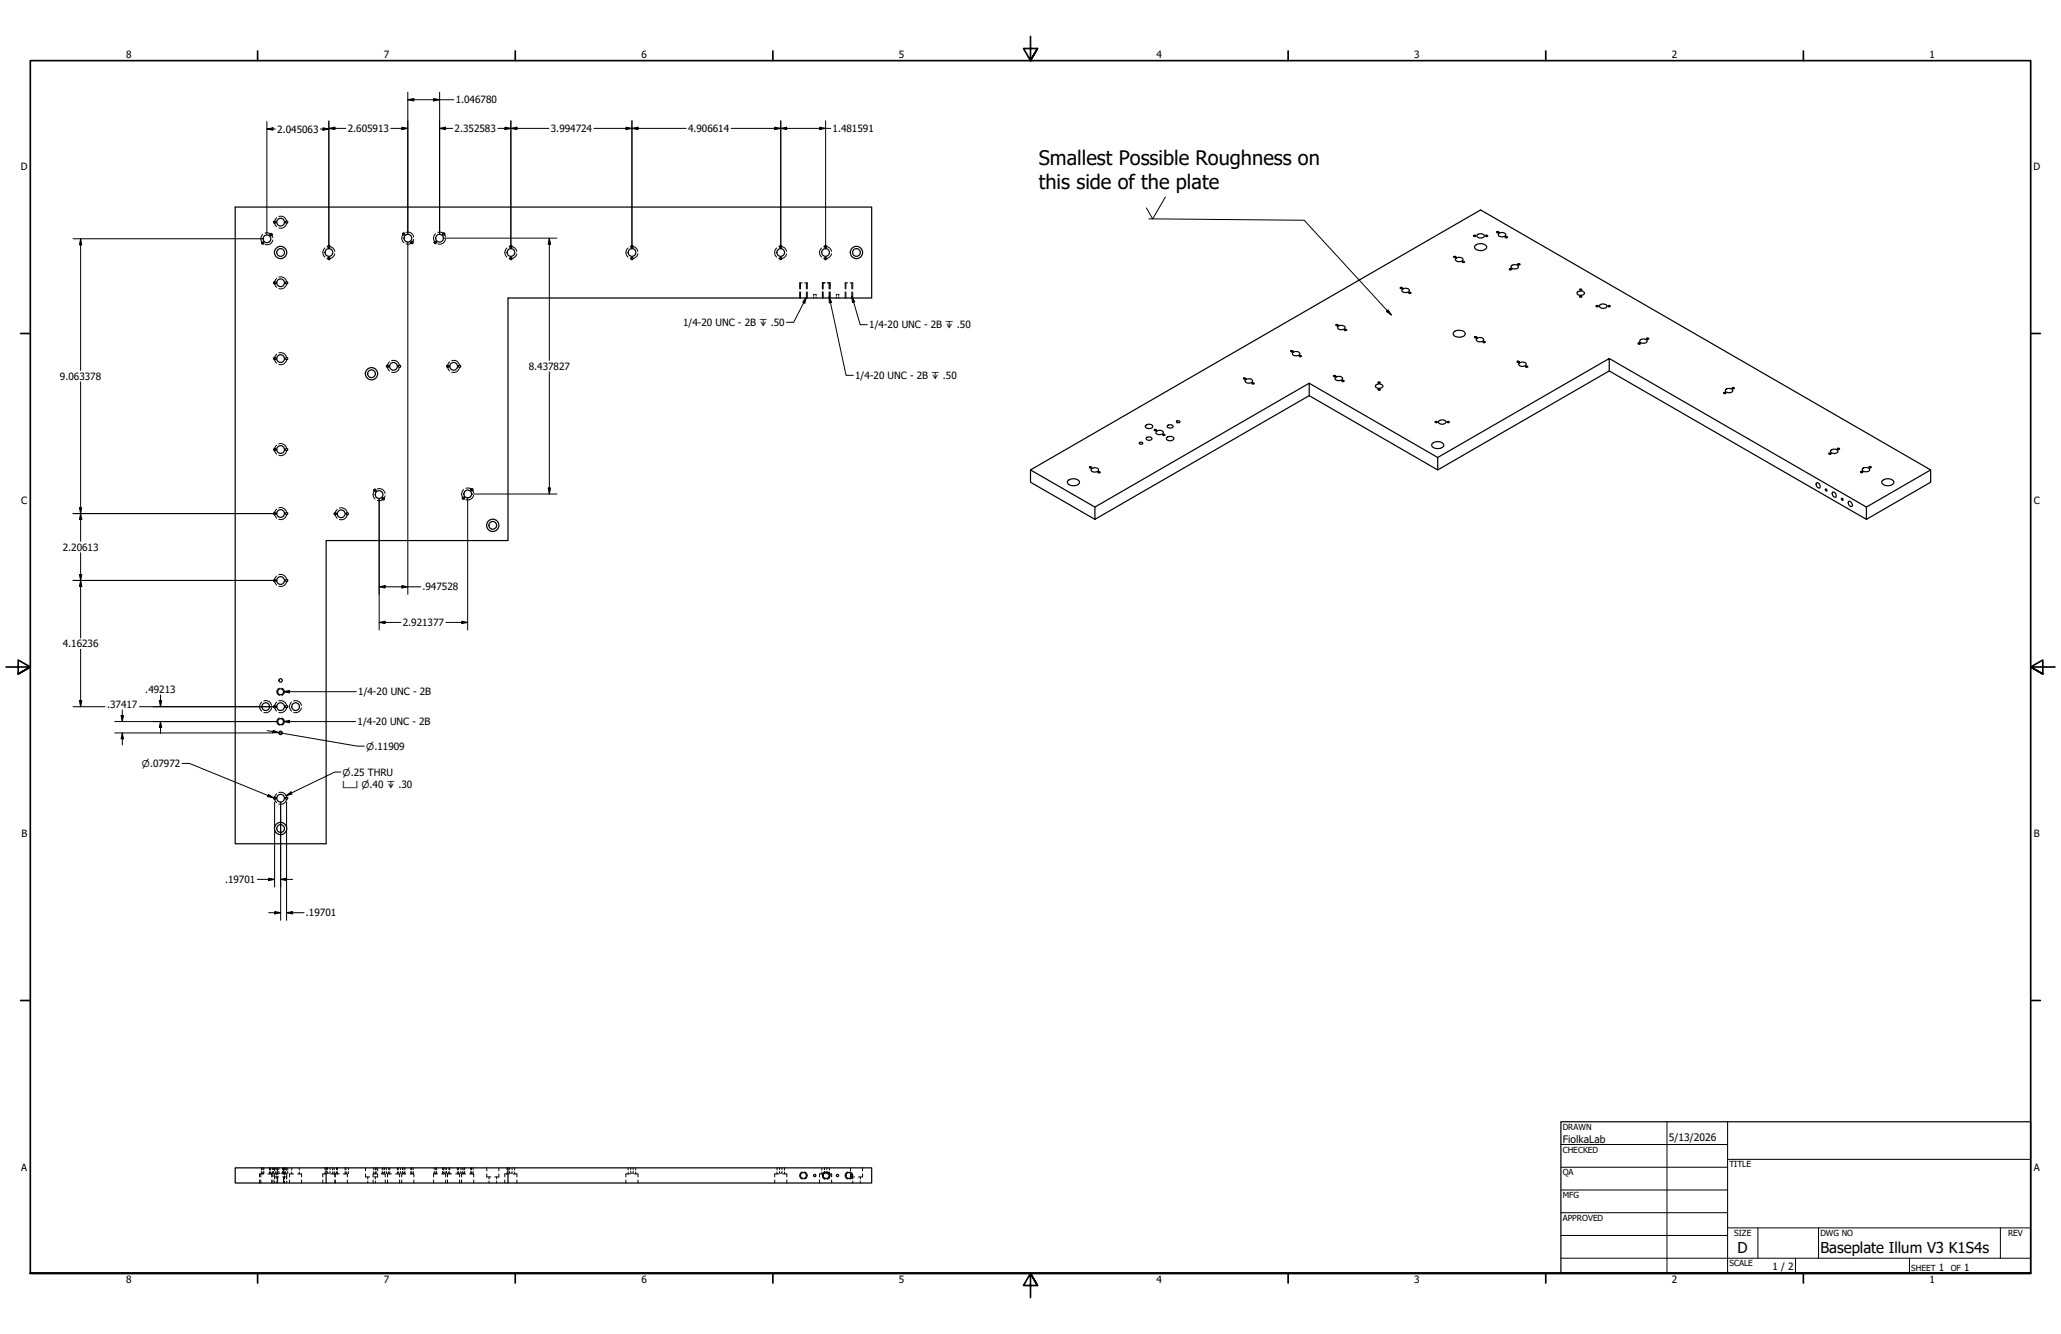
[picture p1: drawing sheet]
<svg xmlns="http://www.w3.org/2000/svg" width="864mm" height="559mm" viewBox="0 0 864 559" stroke-linecap="round" stroke-linejoin="round" font-family="sans-serif">
<!-- layer: Hidden (ANSI) -->
<g fill="none" stroke="#000" stroke-width=".42">
<path d="M110.1 98.2a2.54 2.54 0 0 0 0 3.7M111.1 97.7a2.46 2.46 0 0 1 3.2 1.8M115.9 91.2a2.61 2.61 0 0 0 0 3.8M116.8 90.7l.3-.1a2.47 2.47 0 0 1 3 2M120.1 93.6a2.48 2.48 0 0 1-3.3 1.9M169.2 97.9a2.42 2.42 0 0 0 0 3.8M170.1 97.3h.3a2.47 2.47 0 0 1 3 2M182.5 97.9a2.54 2.54 0 0 0 0 3.8M183.5 97.3h.2a2.47 2.47 0 0 1 3 2M114.3 100.6a2.5 2.5 0 0 1-3.2 1.8M115.9 116.6a2.61 2.61 0 0 0 0 3.8M116.8 116.1l.3-.1a2.47 2.47 0 0 1 3 2"/>
<path d="M120.1 119a2.48 2.48 0 0 1-3.3 1.9M136.1 103.9a2.49 2.49 0 0 0 0 3.8M137 103.4l.3-.1a2.47 2.47 0 0 1 3 2M140.3 106.3l-.2 .5a2.47 2.47 0 0 1-3.1 1.4M173.4 100.3l-.2 .5a2.47 2.47 0 0 1-3.1 1.4M186.7 100.3a2.48 2.48 0 0 1-3.2 1.9M212.4 103.9a2.49 2.49 0 0 0 0 3.8M213.3 103.4l.3-.1a2.47 2.47 0 0 1 2.9 2M216.5 106.3l-.1 .5a2.47 2.47 0 0 1-3.1 1.4M263.1 103.9a2.49 2.49 0 0 0 0 3.8M264 103.4l.3-.1a2.47 2.47 0 0 1 3 2M267.3 106.3l-.2 .5a2.47 2.47 0 0 1-3.1 1.4"/>
<path d="M325.4 103.9a2.61 2.61 0 0 0 0 3.8M326.3 103.4l.3-.1a2.39 2.39 0 0 1 3 2M329.6 106.3a2.41 2.41 0 0 1-3.3 1.9M335.1 118.5h1.1M335.4 118.5v2.5M337.2 118.5h1.1M337.9 118.5v2.5M344.2 103.9a2.61 2.61 0 0 0 0 3.8M344.6 118.5h1.1M344.9 118.5v2.5M345.2 103.4l.2-.1a2.47 2.47 0 0 1 3 2M346.7 118.5h1.1"/>
<path d="M347.4 118.5v2.5M348.4 106.3a2.48 2.48 0 0 1-3.2 1.9M354.1 118.5h1.1M354.5 118.5v2.5M356.2 118.5h1.1M356.9 118.5v2.5M335.4 122.3v2.5M337.9 122.3v2.5M340.9 124.3v.5M341.2 123.3h-.3v.5M341.6 123.3h.3v.5M341.9 124.3v.5"/>
<path d="M344.9 122.3v2.5M347.4 122.3v2.5M350.5 124.3v.5M350.8 123.3h-.3v.5M351.2 123.3h.3v.5M351.5 124.3v.5M354.5 122.3v2.5M356.9 122.3v2.5M115.9 148.3a2.61 2.61 0 0 0 0 3.8M116.8 147.8h.3a2.47 2.47 0 0 1 3 1.9M120.1 150.7a2.48 2.48 0 0 1-3.3 2M163.2 151.6a2.61 2.61 0 0 0 0 3.8"/>
<path d="M164.1 151.1l.3-.1a2.37 2.37 0 0 1 2.9 2M167.3 154a2.41 2.41 0 0 1-3.2 1.9M188.4 151.6a2.49 2.49 0 0 0 0 3.8M189.3 151.1l.2-.1a2.39 2.39 0 0 1 3 2M192.5 154l-.1 .5a2.47 2.47 0 0 1-3.1 1.4M115.9 186.4a2.61 2.61 0 0 0 0 3.8M116.8 185.9h.3a2.47 2.47 0 0 1 3 1.9M120.1 188.8a2.48 2.48 0 0 1-3.3 2M115.9 213.2a2.61 2.61 0 0 0 0 3.8M116.8 212.7h.3a2.47 2.47 0 0 1 3 1.9M120.1 215.6a2.48 2.48 0 0 1-3.3 2M141.3 213.4a2.54 2.54 0 0 0 0 3.7"/>
<path d="M142.2 212.9a2.5 2.5 0 0 1 3.3 1.8M145.5 215.8a2.5 2.5 0 0 1-3.3 1.8M157.2 205.3v.1a2.47 2.47 0 0 0 0 3.6M158.1 204.8l.3-.1a2.47 2.47 0 0 1 3 2M161.4 207.7a2.48 2.48 0 0 1-3.3 1.9M194.2 205a2.54 2.54 0 0 0 0 3.8M195.2 204.5h.3a2.49 2.49 0 0 1 2.9 1.9M198.4 207.5a2.5 2.5 0 0 1-3.2 1.8M115.9 241.3a2.54 2.54 0 0 0 0 3.7M116.8 240.7h.3a2.47 2.47 0 0 1 3 1.9M120.1 243.6a2.48 2.48 0 0 1-3.3 2M109.7 294.1a2.42 2.42 0 0 0 0 3.8"/>
<path d="M110.6 293.6l.2-.1a2.5 2.5 0 0 1 3 2M113.8 296.5a2.43 2.43 0 0 1-3.2 1.9M115.9 294.1a2.54 2.54 0 0 0 0 3.8M116.8 293.6l.3-.1a2.59 2.59 0 0 1 3 2M120.1 296.5a2.5 2.5 0 0 1-3.3 1.9M122.2 294.1a2.42 2.42 0 0 0 0 3.8M123.1 293.6l.2-.1a2.59 2.59 0 0 1 3 2M126.3 296.5a2.5 2.5 0 0 1-3.2 1.9M115.9 332.5a2.61 2.61 0 0 0 0 3.8M116.8 332l.3-.1a2.47 2.47 0 0 1 3 2M120.1 334.9a2.48 2.48 0 0 1-3.3 1.9M108.8 494.3v1.3"/>
<path d="M109.3 491.7v1.3M109.3 494.3v1.3M109.5 490.7v.7h.4M109.5 489.2v.8M109.7 489.2v.9M109.7 490.9v.8M110.2 489.2v.9M110.2 490.9v.8M110.5 491.7h-1.7v1.3M110.6 490.7v.7h-.4M110.6 489.2v.8M112.2 491.7h1.8"/>
<path d="M112.9 489.2v.9M112.9 490.9v.8M113.1 490.7v.7h.3M113.1 489.2v.8M113.4 489.2v.9M113.4 490.9v.8M113.9 491.7v1.3M113.9 494.3v1.3M114.1 490.7v.7h-.3M114.1 489.2v.8M114.2 491.7l.2 1.3M114.4 494.3v1.3"/>
<path d="M114.6 490.7v.7h.3M114.6 489.2v.8M115.1 493h1.7M115.1 489.2v1.3M115.1 494.7v.9M115.6 490.7v.7h-.3M115.6 489.2v.8M116 489.2v.9M116 490.9v.8M116 493v.9M116 494.7v.9M116.3 489.2v2.5"/>
<path d="M116.3 493v2.6M116.8 491.7h-1.7v2.2M116.8 490.7v.8h.5M116.8 489.2v.8M118.4 490.7v.8h-.5M118.4 489.2v.8M118.4 491.7h1.7v2.2M118.4 493h1.7M118.8 489.2v2.5M118.8 493v2.6M119.2 489.2v.9M119.2 490.9v.8"/>
<path d="M119.2 493v.9M119.2 494.7v.9M119.6 490.7v.7h.4M119.6 489.2v.8M120.1 489.2v1.3M120.1 494.7v.9M120.6 490.7v.7h-.3M120.6 489.2v.8M121.3 494.3v1.3M122.2 489.2v.9M122.2 490.9v.8M123 491.7h-1.7v1.3"/>
<path d="M124.7 491.7h1.7v1.3M125.4 489.2v.9M125.4 490.9v.8M126.4 494.3v1.3M135.3 494.3v1.3M136.2 489.2v.9M136.2 490.9v.8M137 491.7h-1.7v1.3M137.3 490.7v.7h.4M137.3 489.2v.8M138.3 490.7v.7h-.3M138.3 489.2v.8"/>
<path d="M138.7 491.7h1.6v1.3M139.4 489.2v.9M139.4 490.9v.8M140 490.7v.7h.3M140 489.2v.8M140.3 494.3v1.3M140.5 494.3v1.3M141 490.7v.7h-.3M141 489.2v.8M141.4 489.2v.9M141.4 490.9v.8M142.2 491.7h-1.7v1.3"/>
<path d="M143.8 491.7h1.7v1.3M144.6 489.2v.9M144.6 490.9v.8M145 490.7v.7h.4M145 489.2v.8M145.5 494.3v1.3M146 490.7v.7h-.3M146 489.2v.8M153.2 491.7v1.3h1.7M153.2 489.2v1.3M154.1 493v.9M154.1 494.7v.9"/>
<path d="M156.3 494.3v1.3M156.6 490.7v.7h.3M156.6 489.2v.8M157.3 489.2v.9M157.3 490.9v.8M157.3 493v.9M157.3 494.7v.9M157.6 490.7v.7h-.3M157.6 489.2v.8M158.1 491.7h-1.8v1.3M158.2 491.7v1.3h-1.7M158.2 489.2v1.3"/>
<path d="M159.7 491.7h1.7v1.3M160.1 490.7v.7h.4M160.1 489.2v.8M160.5 489.2v.9M160.5 490.9v.8M161.2 490.7v.7h-.4M161.2 489.2v.8M161.4 494.3v1.3M161.9 490.7v.7h.3M161.9 489.2v.8M162.4 494.3v1.3M162.9 490.7v.7h-.3"/>
<path d="M162.9 489.2v.8M163.3 489.2v.9M163.3 490.9v.8M164 491.7h-1.6v1.3M165.7 491.7h1.7v1.3M166.5 489.2v.9M166.5 490.9v.8M166.9 490.7v.7h.3M166.9 489.2v.8M167.4 494.3v1.3M167.9 490.7v.7h-.3M167.9 489.2v.8"/>
<path d="M168.3 494.3v1.3M168.7 490.7v.7h.3M168.7 489.2v.8M169.3 489.2v.9M169.3 490.9v.8M169.7 490.7v.7h-.4M169.7 489.2v.8M170.1 491.7h-1.8v1.3M171.8 491.7h1.6v1.3M172.1 490.7v.7h.4M172.1 489.2v.8M172.5 489.2v.9"/>
<path d="M172.5 490.9v.8M173.2 490.7v.7h-.4M173.2 489.2v.8M173.4 494.3v1.3M181.7 494.3v1.3M181.9 490.7v.7h.3M181.9 489.2v.8M182.6 489.2v.9M182.6 490.9v.8M182.9 490.7v.7h-.3M182.9 489.2v.8M183.3 491.7h-1.6v1.3"/>
<path d="M185 491.7h1.8v1.3M185.5 490.7v.7h.3M185.5 489.2v.8M185.8 489.2v.9M185.8 490.9v.8M186.5 490.7v.7h-.4M186.5 489.2v.8M186.8 494.3v1.3M187.1 490.7v.7h.3M187.1 489.2v.8M187.5 494.3v1.3M188.1 490.7v.7h-.3"/>
<path d="M188.1 489.2v.8M188.5 489.2v.9M188.5 490.9v.8M189.2 491.7h-1.7v1.3M190.9 491.7h1.7v1.3M191.6 489.2v.9M191.6 490.9v.8M192.1 490.7v.7h.3M192.1 489.2v.8M192.6 494.3v1.3M193.1 490.7v.7h-.3M193.1 489.2v.8"/>
<path d="M193.4 494.3v1.3M193.7 490.7v.7h.4M193.7 489.2v.8M194.4 489.2v.9M194.4 490.9v.8M194.7 490.7v.7h-.3M194.7 489.2v.8M195.1 491.7h-1.7v1.3M196.8 491.7h1.7v1.3M197.2 490.7v.7h.3M197.2 489.2v.8M197.5 489.2v.9"/>
<path d="M197.5 490.9v.8M198.2 490.7v.7h-.3M198.2 489.2v.8M198.5 494.3v1.3M204 491.7v1.3h1.7M204 489.2v1.3M204.9 493v.9M204.9 494.7v.9M208.1 493v.9M208.1 494.7v.9M209 491.7v1.3h-1.7M209 489.2v1.3"/>
<path d="M211.5 494.3v1.3M212.5 489.2v.9M212.5 490.9v.8M213.2 491.7h-1.7v1.3M213.6 490.7v.7h.3M213.6 489.2v.8M214.6 490.7v.7h-.4M214.6 489.2v.8M214.9 491.7h1.7v1.3M215.6 489.2v.9M215.6 490.9v.8M216.6 494.3v1.3"/>
<path d="M262.3 494.3v1.3M263.2 489.2v.9M263.2 490.9v.8M264 491.7h-1.7v1.3M264.3 490.7v.7h.4M264.3 489.2v.8M265.3 490.7v.7h-.3M265.3 489.2v.8M265.7 491.7h1.6v1.3M266.4 489.2v.9M266.4 490.9v.8M267.3 494.3v1.3"/>
<path d="M324.6 494.3v1.3M325.6 489.2v.9M325.6 490.9v.8M326.3 491.7h-1.7v1.3M326.6 490.7v.7h.4M326.6 489.2v.8M327.7 490.7v.7h-.4M327.7 489.2v.8M328 491.7h1.7v1.3M328.7 489.2v.9M328.7 490.9v.8M329.7 494.3v1.3"/>
<path d="M343.4 494.3v1.3M344.4 489.2v.9M344.4 490.9v.8M345.1 491.7h-1.7v1.3M345.4 490.7v.7h.4M345.4 489.2v.8M346.5 490.7v.7h-.4M346.5 489.2v.8M346.8 491.7h1.7v1.3M347.5 489.2v.9M347.5 490.9v.8M348.5 494.3v1.3"/>
<path d="M356.4 491.7v1.3h1.7M356.4 489.2v1.3M357.3 493v.9M357.3 494.7v.9M360.5 493v.9M360.5 494.7v.9M361.4 491.7v1.3h-1.7M361.4 489.2v1.3"/>
</g>
<!-- layer: Hidden Narrow (ANSI) -->
<g fill="none" stroke="#000" stroke-width=".42">
<path d="M335.1 118.5v2.5M338.3 118.5v2.5M344.6 118.5v2.5M347.8 118.5v2.5M354.1 118.5v2.5M357.3 118.5v2.5M335.1 122.3v2.5M338.3 122.3v2.5M344.6 122.3v2.5M347.8 122.3v2.5M354.1 122.3v2.5M357.3 122.3v2.5"/>
<path d="M117.1 288.3a1.57 1.57 0 0 0-1.1 1.5 1.57 1.57 0 0 0 1.1 1.5M118 288.3a1.55 1.55 0 0 1 1.2 1.5 1.55 1.55 0 0 1-1.2 1.5M117.1 300.8a1.53 1.53 0 0 0-1.1 1.5 1.53 1.53 0 0 0 1.1 1.4M118 300.8a1.5 1.5 0 0 1 1.2 1.5 1.5 1.5 0 0 1-1.2 1.4M116 491.7v.5M116 492.6v.4M119.2 491.7v.5M119.2 492.6v.4M336.2 490.9a1.57 1.57 0 0 0-1.1 1.5 1.57 1.57 0 0 0 1.1 1.5M337.1 490.9a1.55 1.55 0 0 1 1.2 1.5 1.55 1.55 0 0 1-1.2 1.5M345.7 490.9a1.57 1.57 0 0 0-1.1 1.5 1.57 1.57 0 0 0 1.1 1.5M346.6 490.9a1.55 1.55 0 0 1 1.2 1.5 1.55 1.55 0 0 1-1.2 1.5 1.55 1.55 0 0 0 1.2-1.5 1.55 1.55 0 0 0-1.2-1.5z"/>
<path d="M355.2 490.9a1.57 1.57 0 0 0-1.1 1.5 1.57 1.57 0 0 0 1.1 1.5M356.2 490.9a1.55 1.55 0 0 1 1.1 1.5 1.55 1.55 0 0 1-1.1 1.5"/>
</g>
<!-- layer: Visible (ANSI) -->
<g fill="none" stroke="#000" stroke-width=".51">
<path d="M98.6 86.7h266.7v38.1h-152.4v101.6h-76.2v127h-38.1zM618.9 98.4a1.89 1.89 0 0 1 3.1 .5 1.86 1.86 0 0 1-3.2-.2zM627.3 97.1l.5-.1 .3 .3-.7 .2zM628 97.9a1.8 1.8 0 0 1 2.9 .5 1.78 1.78 0 0 1-3.1-.2zM630.8 99.1h.6l.2 .3-.7 .2-.2-.1zM609.3 107.4l.9 .3-.8 .2zM610 108.3a1.91 1.91 0 0 1 3 .5 1.83 1.83 0 0 1-3.1-.2zM612.7 109.7l.4-.3 .6 .4-.7 .2zM618.2 102.8a3.4 3.4 0 0 1 4.7 .5 2.68 2.68 0 0 1-4.2 1.3 1.08 1.08 0 0 1-.5-1.8zM632.6 112.6l.6-.1 .2 .3-.7 .2zM633.3 111.4a1.84 1.84 0 0 1 3 .4 1.86 1.86 0 0 1-3.2-.1zM636 110.7l.4-.3 .6 .4-.8 .2z"/>
<path d="M559.9 136l.9 .2-.8 .3zM560.6 136.8a1.91 1.91 0 0 1 3 .5 1.86 1.86 0 0 1-3.1-.1zM563.4 138h.6l.3 .3-.7 .2zM586.7 120.6l.4-.3 .6 .3-.7 .3zM587.6 121.3a1.84 1.84 0 0 1 2.9 .4 1.86 1.86 0 0 1-3.1-.1zM590.4 122.5l.6-.1 .2 .3-.7 .2zM609.2 139.1a3.4 3.4 0 0 1 4.7 .5 2.42 2.42 0 0 1-3.5 1.5 1.26 1.26 0 0 1-1.3-.6 1.26 1.26 0 0 1 .1-1.4zM660.9 122.4a1.91 1.91 0 0 1 3.1 .5 1.86 1.86 0 0 1-3.2-.2zM661.9 124.2l.4-.2 .6 .3-.8 .2zM662 121.2l.6-.1 .3 .3-.8 .2zM668.9 128h.6l.2 .3-.7 .2-.2-.1zM670.3 127.8a1.96 1.96 0 0 1 3.1 .5 1.83 1.83 0 0 1-3.2-.2z"/>
<path d="M673.9 128h.6l.3 .3-.7 .2-.4-.3zM521.8 159.2a1.84 1.84 0 0 1 3 .4 1.75 1.75 0 0 1-1.6 .9 1.75 1.75 0 0 1-1.5-1zM541.7 147.8a1.84 1.84 0 0 1 2.9 .4 1.8 1.8 0 0 1-3.1-.1zM544.5 149l.6-.1 .2 .3-.7 .2zM558.7 157.5l.4-.3 .6 .4-.7 .2zM559.6 158.2a1.84 1.84 0 0 1 2.9 .4 1.86 1.86 0 0 1-3.1-.1zM562.2 159.5l.5-.2 .5 .3-.3 .3zM618 141l.9 .3-.8 .2zM618.7 141.9a1.91 1.91 0 0 1 3 .5 1.83 1.83 0 0 1-3.1-.2zM621.5 143.1h.6l.3 .3-.7 .2zM635.8 151.3l.9 .3-.7 .2-.3-.1zM636.5 152.2a1.84 1.84 0 0 1 3 .5 1.83 1.83 0 0 1-3.2-.2z"/>
<path d="M639.2 153.5l.4-.2 .6 .4-.7 .2zM674.3 150.2l107.8 62.2v5.2l-107.8-62.2M686.5 143.7l.6-.1 .3 .4-.8 .2zM687.2 142.5a1.8 1.8 0 0 1 3 .5 1.78 1.78 0 0 1-3.1-.2zM690.1 141.7l.5-.1 .3 .3-.7 .2zM480.1 178.2a1.84 1.84 0 0 1 2.9 .5 1.86 1.86 0 0 1-3.1-.1zM483.7 180l.7-.1 .2 .3-.7 .2zM489.1 178.4a1.29 1.29 0 0 1 1.4-.6 1.29 1.29 0 0 1 1 1.1 1.33 1.33 0 0 1-1.3 .5 1.33 1.33 0 0 1-1.1-1zM493.1 176.3l1.2 .2a.71 .71 0 0 1-.6 .6 .71 .71 0 0 1-.7-.6zM524.7 160.4l.6-.1 .2 .4-.7 .1zM548.6 160.5l53.8 31.1v5.2l-53.8-31.1zM548.6 160.5l-89.8 51.9v5.2l89.8-51.9"/>
<path d="M576.5 161.4a1.87 1.87 0 0 1 3 .5 1.83 1.83 0 0 1-3.2-.2zM577.5 160.1l.6-.1 .3 .3-.7 .3-.3-.1zM601.3 176.7l.7-.2 .3 .3-.4 .3zM602.9 176.4a1.91 1.91 0 0 1 3 .4 1.8 1.8 0 0 1-3.2-.1zM606.4 176.6l.7-.1 .2 .3-.7 .2zM722.4 164.4l.5-.1 .3 .4-.7 .2zM723.1 163.2a1.89 1.89 0 0 1 3 .5 1.78 1.78 0 0 1-3.2-.2zM725.9 162.4l.6-.1 .3 .3-.7 .3-.4-.3zM431.8 196.8l27 15.6M456.6 195.6l.9 .2-.7 .3zM457.3 196.5a1.84 1.84 0 0 1 3 .4 1.78 1.78 0 0 1-3.1-.2zM460.2 197.7l.6-.1 .2 .3-.7 .2z"/>
<path d="M477.4 185.5l.5-.3 .9 .3a.71 .71 0 0 1-.7 .6 .71 .71 0 0 1-.7-.6zM480.3 183.5a1.26 1.26 0 0 1 1.4-.6 1.26 1.26 0 0 1 .9 1.1 1.28 1.28 0 0 1-1.3 .5 1.28 1.28 0 0 1-1-1zM484.4 180.8a1.91 1.91 0 0 1 3.1 .4 1.86 1.86 0 0 1-3.2-.1zM488.9 183.3a1.84 1.84 0 0 1 3 .5 1.75 1.75 0 0 1-1.6 .9 1.75 1.75 0 0 1-1.5-1.1zM600.2 185.7a2.96 2.96 0 0 1 4.8 .9 3.1 3.1 0 0 1-5.1-.1zM602.4 191.6l71.9-41.4v5.2l-71.9 41.4M767.1 188.7a1.84 1.84 0 0 1 3 .4 1.8 1.8 0 0 1-3.1-.1zM769.8 188l.5-.3 .5 .4-.4 .2zM779.7 197.5h.7l.2 .3-.8 .2zM780.4 196.3a1.91 1.91 0 0 1 3.1 .5 1.86 1.86 0 0 1-3.2-.1zM783.1 195.6l.5-.2 .6 .4-.5 .2zM809 196.8l-26.9 15.6"/>
<path d="M447.5 201.3a3.4 3.4 0 0 1 4.8 .4 2.49 2.49 0 0 1-3.6 1.6l-.6-.2a1.15 1.15 0 0 1-.6-1.8zM458.8 217.6l-27-15.6v-5.2l188.6-108.9 188.6 108.9v5.2l-26.9 15.6M761 202.4a1.19 1.19 0 0 1 1.5 .6 1.19 1.19 0 0 1-.3 1.5l-1-.9zM768 206.1a1.29 1.29 0 0 1 1.2 .8 1.29 1.29 0 0 1-.3 1.4l-.9-.7-.3-.9zM774.7 210a1.46 1.46 0 0 1 1.2 2.2 1.43 1.43 0 0 1-1.2-2.2zM788.8 201.3a3.4 3.4 0 0 1 4.8 .4 2.49 2.49 0 0 1-3.7 1.6l-.5-.2a1.15 1.15 0 0 1-.6-1.8zM136.7 489.2h76.2v6.4h-76.2zM136.7 489.2h-38.1v6.4h38.1M212.9 489.2h152.4v6.4h-152.4"/>
<circle cx="113.6" cy="98.3" r=".48"/>
<circle cx="115.1" cy="93.1" r=".48"/>
<circle cx="117.6" cy="93.1" r="1.62"/>
<circle cx="120.1" cy="93.1" r=".48"/>
<circle cx="169.1" cy="98" r=".48"/>
<circle cx="170.9" cy="99.8" r="1.62"/>
<circle cx="184.2" cy="99.8" r="1.62"/>
<circle cx="186" cy="98" r=".48"/>
<circle cx="617.9" cy="98.7" r=".42"/>
<circle cx="623" cy="98.7" r=".42"/>
<circle cx="110.1" cy="101.8" r=".48"/>
<circle cx="111.9" cy="100" r="1.62"/>
<circle cx="115.1" cy="118.5" r=".48"/>
<circle cx="117.6" cy="118.5" r="1.62"/>
<circle cx="117.6" cy="105.8" r="1.62"/>
<circle cx="117.6" cy="105.8" r="2.57"/>
<circle cx="120.1" cy="118.5" r=".48"/>
<circle cx="137.8" cy="103.3" r=".48"/>
<circle cx="137.8" cy="108.3" r=".48"/>
<circle cx="137.8" cy="105.8" r="1.62"/>
<circle cx="172.7" cy="101.6" r=".48"/>
<circle cx="182.4" cy="101.6" r=".48"/>
<circle cx="214.1" cy="108.3" r=".48"/>
<circle cx="214.1" cy="103.3" r=".48"/>
<circle cx="214.1" cy="105.8" r="1.62"/>
<circle cx="264.8" cy="108.3" r=".48"/>
<circle cx="264.8" cy="103.3" r=".48"/>
<circle cx="264.8" cy="105.8" r="1.62"/>
<circle cx="327.1" cy="103.3" r=".48"/>
<circle cx="327.1" cy="108.3" r=".48"/>
<circle cx="327.1" cy="105.8" r="1.62"/>
<circle cx="345.9" cy="108.3" r=".48"/>
<circle cx="345.9" cy="103.3" r=".48"/>
<circle cx="345.9" cy="105.8" r="1.62"/>
<circle cx="358.9" cy="105.8" r="1.62"/>
<circle cx="358.9" cy="105.8" r="2.57"/>
<circle cx="115.1" cy="150.2" r=".48"/>
<circle cx="117.6" cy="150.2" r="1.62"/>
<circle cx="120.1" cy="150.2" r=".48"/>
<circle cx="155.7" cy="156.6" r="1.62"/>
<circle cx="155.7" cy="156.6" r="2.57"/>
<circle cx="162.4" cy="153.4" r=".48"/>
<circle cx="164.9" cy="153.4" r="1.62"/>
<circle cx="167.4" cy="153.4" r=".48"/>
<circle cx="187.6" cy="153.4" r=".48"/>
<circle cx="190.1" cy="153.4" r="1.62"/>
<circle cx="192.6" cy="153.4" r=".48"/>
<circle cx="521.6" cy="158.5" r=".42"/>
<circle cx="541.4" cy="147" r=".42"/>
<circle cx="577.9" cy="163.1" r=".42"/>
<circle cx="115.1" cy="188.3" r=".48"/>
<circle cx="117.6" cy="188.3" r="1.62"/>
<circle cx="120.1" cy="188.3" r=".48"/>
<circle cx="487.7" cy="182.1" r=".42"/>
<circle cx="766.9" cy="190" r=".42"/>
<circle cx="115.1" cy="215.1" r=".48"/>
<circle cx="117.6" cy="215.1" r="1.62"/>
<circle cx="120.1" cy="215.1" r=".48"/>
<circle cx="140.5" cy="215.2" r=".48"/>
<circle cx="143" cy="215.2" r="1.62"/>
<circle cx="145.5" cy="215.2" r=".48"/>
<circle cx="157.1" cy="205.4" r=".48"/>
<circle cx="158.8" cy="207.2" r="1.62"/>
<circle cx="160.6" cy="208.9" r=".48"/>
<circle cx="194.2" cy="208.7" r=".48"/>
<circle cx="196" cy="206.9" r="1.62"/>
<circle cx="197.8" cy="205.1" r=".48"/>
<circle cx="765.2" cy="205.3" r=".45"/>
<circle cx="771.9" cy="209.2" r=".45"/>
<circle cx="206.5" cy="220.1" r="1.62"/>
<circle cx="206.5" cy="220.1" r="2.57"/>
<circle cx="115.1" cy="243.2" r=".48"/>
<circle cx="117.6" cy="243.2" r="1.62"/>
<circle cx="120.1" cy="243.2" r=".48"/>
<circle cx="111.3" cy="296" r="1.62"/>
<circle cx="115.1" cy="296" r=".48"/>
<circle cx="117.6" cy="285" r=".73"/>
<circle cx="117.6" cy="289.8" r="1.24"/>
<circle cx="117.6" cy="296" r="1.62"/>
<circle cx="120.1" cy="296" r=".48"/>
<circle cx="123.9" cy="296" r="1.62"/>
<circle cx="117.6" cy="307" r=".73"/>
<circle cx="117.6" cy="302.3" r="1.24"/>
<circle cx="115.1" cy="334.4" r=".48"/>
<circle cx="117.6" cy="334.4" r="1.62"/>
<circle cx="120.1" cy="334.4" r=".48"/>
<circle cx="117.6" cy="347.1" r="1.62"/>
<circle cx="117.6" cy="347.1" r="2.57"/>
<circle cx="336.6" cy="492.4" r="1.24"/>
<circle cx="341.4" cy="492.4" r=".48"/>
<circle cx="346.2" cy="492.4" r="1.24"/>
<circle cx="350.9" cy="492.4" r=".48"/>
<circle cx="355.7" cy="492.4" r="1.24"/>
</g>
<!-- layer: Border (ANSI) -->
<g fill="none" stroke="#000" stroke-width=".7">
<path d="M431.8 15.2v10.2l-2.9-5.1h5.8l-2.9 5.1 2.9-5.1M107.9 21.3v4.1M215.9 21.3v4.1M323.8 21.3v4.1M539.8 21.3v4.1M647.7 21.3v4.1M755.6 21.3v4.1M8.6 139.7h4.1M850.9 139.7h4.1M2.5 279.4h10.2l-5.1-2.9v5.8l5.1-2.9-5.1 2.9M861.1 279.4h-10.2l5.1-2.9v5.8l-5.1-2.9 5.1 2.9M8.6 419.1h4.1"/>
<path d="M850.9 419.1h4.1M12.7 533.4v-508h838.2v508h-838.2h838.2M107.9 533.4v4.1M215.9 533.4v4.1M323.8 533.4v4.1M434.7 538.5l-2.9-5.1 2.9 5.1h-5.8l2.9-5.1v10.2M539.8 533.4v4.1M647.7 533.4v4.1M755.6 533.4v4.1"/>
</g>
<!-- layer: Title (ANSI) -->
<g fill="none" stroke="#000" stroke-width=".42">
<path d="M654 479.4h69.9M698.5 469.9v63.5M723.9 469.9v63.5M654 488.9h69.9M654 498.5h69.9M723.9 485.6h127M654 508h69.9M654 517.5h69.9M723.9 514.3h127M736.6 514.3v12.7M762 514.3v12.7M838.2 514.3v12.7"/>
<path d="M654 527h196.9M752.3 527v6.4M800.1 527v6.4"/>
</g>
<path d="M654 469.9h196.9v63.5h-196.9z" fill="none" stroke="#000" stroke-width=".51"/>
<!-- layer: Symbol (ANSI) -->
<g fill="none" stroke="#000" stroke-width=".42">
<path d="M481.4 91.7l65.1 .6 36.5 39.7M488.3 82.6l-5.3 9.1-2.6-4.6M337.9 124.5l-.7 2.5-.8-.4zM337.9 124.5l-5.4 10.5h-2.9M347.4 124.3l1.1 2.4-1 .2zM347.4 124.3l7.1 32.9h3.1M356.9 124.1l1.2 2.3-.9 .3zM356.9 124.1l3.5 11.9h3M580.9 130.5l.8-.7 1.3 2.2zM118.8 289.8l2.5-.6v1.1zM118.8 289.8h30.5M118.8 302.3l2.5-.5v1z"/>
<path d="M118.8 302.3h30.2M119.9 333.3l2-1.6 .5 .9zM142.7 323.4h-2.4l-20.4 9.9"/>
</g>
<path d="M337.9 124.5l-.7 2.5-.8-.4zM347.4 124.3l1.1 2.4-1 .2zM356.9 124.1l1.2 2.3-.9 .3zM580.9 130.5l.8-.7 1.3 2.2zM118.8 289.8l2.5-.6v1.1zM118.8 302.3l2.5-.5v1zM119.9 333.3l2-1.6 .5 .9z" fill="#000"/>
<!-- layer: Dimension (ANSI) -->
<g fill="none" stroke="#000" stroke-width=".42">
<path d="M170.9 38.6v59.6M184.2 38.6v59.6M111.8 54l2.6-.5v1zM111.8 54h3.6M111.8 50.9v47.5M134.2 54h3.6M135.3 53.5l2.5 .5-2.5 .5zM137.8 53.8l2.5-.5v1zM137.8 50.6v53.6M137.8 53.8h7.1M163.8 53.8h7.1M168.4 53.3l2.5 .5-2.5 .5z"/>
<path d="M170.9 41.8l2.5-.5v1zM170.9 41.8h19.2M181.7 41.3l2.5 .5-2.5 .5zM184.2 53.8l2.5-.5v1zM184.2 53.8h5.5M208.6 53.8h21.4M211.6 53.3l2.5 .5-2.5 .5zM214.1 53.8l2.5-.5v1zM214.1 50.6v53.6M248.9 53.8h38.6M262.3 53.3l2.5 .5-2.5 .5zM264.8 53.8l2.5-.5v1z"/>
<path d="M264.8 50.6v53.6M306.4 53.8h41.7M324.6 53.3l2.6 .5-2.6 .5zM327.2 53.8l2.4-.5v1zM327.2 50.6v53.6M343.4 53.3l2.5 .5-2.5 .5zM345.9 50.6v53.6M185.8 99.8h47.6M230.2 99.8l.5 2.5h-1zM230.2 99.8v51.1M30.6 100h79.6M33.8 100l.4 2.6h-.9z"/>
<path d="M33.8 100v55.2M170.9 101.3v147.7M33.8 160v66.8M230.2 155.8v51.1M30.6 215.1h85.4M33.3 212.7h.9l-.4 2.4zM33.8 215.1l.5 2.5h-1zM158.9 208.8v55.1M196 208.5v55.4M197.5 206.9h35.9M229.7 204.4h1l-.5 2.5zM33.8 231.5v35.7"/>
<path d="M30.6 243.1h85.4M33.3 240.7h1l-.5 2.4zM33.8 243.1l.5 2.6h-1zM158.9 245.8l2.5-.5v1zM158.9 245.8h17.4M168.4 245.3l2.5 .5-2.5 .5zM33.8 272v24M158.9 260.7l2.5-.5v1zM158.9 260.7h9.1M186.9 260.7h9.1M193.5 260.2l2.5 .5-2.5 .5zM30.6 296h13.5"/>
<path d="M33.3 293.5h1l-.5 2.5zM50.7 299.8h1.1l-.6 2.5zM51.2 297.4v4.9M58.4 296h57.6M66.7 293.5h1.1l-.6 2.5zM67.2 291.1v4.9M48.1 302.3h67.9M48.1 307h66.3M51.2 307l.6 2.5h-1.1zM51.2 307v5M67.2 302.3l.6 2.4h-1.1zM67.2 302.3v5"/>
<path d="M76.3 319.8h3.1l35.2 14.4M112 306.1l4.8 .8M114.5 305.9l2.3 1-2.5 .1zM116.8 306.9l32.9 5.6h3M116.8 306.9l1.6 .2M112.5 332.8l2.1 1.4-2.5-.5zM115.1 336v35.5M117.6 336v49.5M120.1 336v49.5M107.8 368.4h7.3M112.6 367.9l2.5 .5-2.5 .5zM117.6 368.4l2.5-.5v1z"/>
<path d="M117.6 368.4h5M112.6 382.3h5M115.1 381.8l2.5 .5-2.5 .5zM120.1 382.3l2.5-.5v1zM120.1 382.3h7.3"/>
</g>
<g fill="#000">
<path d="M111.8 54l2.6-.5v1zM135.3 53.5l2.5 .5-2.5 .5zM137.8 53.8l2.5-.5v1zM168.4 53.3l2.5 .5-2.5 .5zM170.9 41.8l2.5-.5v1zM181.7 41.3l2.5 .5-2.5 .5zM184.2 53.8l2.5-.5v1zM211.6 53.3l2.5 .5-2.5 .5zM214.1 53.8l2.5-.5v1zM262.3 53.3l2.5 .5-2.5 .5zM264.8 53.8l2.5-.5v1zM324.6 53.3l2.6 .5-2.6 .5z"/>
<path d="M327.2 53.8l2.4-.5v1zM343.4 53.3l2.5 .5-2.5 .5zM33.8 100l.4 2.6h-.9zM230.2 99.8l.5 2.5h-1zM33.3 212.7h.9l-.4 2.4zM33.8 215.1l.5 2.5h-1zM229.7 204.4h1l-.5 2.5zM33.3 240.7h1l-.5 2.4zM33.8 243.1l.5 2.6h-1zM158.9 245.8l2.5-.5v1zM168.4 245.3l2.5 .5-2.5 .5zM158.9 260.7l2.5-.5v1z"/>
<path d="M193.5 260.2l2.5 .5-2.5 .5zM33.3 293.5h1l-.5 2.5zM50.7 299.8h1.1l-.6 2.5zM66.7 293.5h1.1l-.6 2.5zM51.2 307l.6 2.5h-1.1zM67.2 302.3l.6 2.4h-1.1zM114.5 305.9l2.3 1-2.5 .1zM112.5 332.8l2.1 1.4-2.5-.5zM112.6 367.9l2.5 .5-2.5 .5zM117.6 368.4l2.5-.5v1zM115.1 381.8l2.5 .5-2.5 .5zM120.1 382.3l2.5-.5v1z"/>
</g>
<g font-size="8.4">
<text x="435.3" y="69">Smallest Possible Roughness on</text>
<text x="435.3" y="79.1">this side of the plate</text>
</g>
<g font-size="6.3">
<text x="728.1" y="524.9">D</text>
<text x="762.8" y="525">Baseplate Illum V3 K1S4s</text>
</g>
<g font-size="4.3">
<text x="654.8" y="478.6">FiolkaLab</text>
<text x="699.3" y="478">5/13/2026</text>
</g>
<g font-size="4.2">
<text x="52.8" y="24.4">8</text>
<text x="160.8" y="24.4">7</text>
<text x="268.7" y="24.4">6</text>
<text x="376.7" y="24.4">5</text>
<text x="484.6" y="24.4">4</text>
<text x="592.6" y="24.4">3</text>
<text x="700.5" y="24.4">2</text>
<text x="808.5" y="24.4">1</text>
<text x="190.9" y="43.3">1.046780</text>
<text x="116.2" y="55.6">2.045063</text>
<text x="145.7" y="55.3">2.605913</text>
<text x="190.5" y="55.3">2.352583</text>
<text x="230.8" y="55.3">3.994724</text>
<text x="288.3" y="55.3">4.906614</text>
<text x="348.9" y="55.3">1.481591</text>
<text x="8.8" y="71.4">D</text>
<text x="852" y="71.4">D</text>
<text x="286.2" y="136.5">1/4-20 UNC - 2B ↧ .50</text>
<text x="364.2" y="137.5">1/4-20 UNC - 2B ↧ .50</text>
<text x="221.6" y="154.9">8.437827</text>
<text x="25.1" y="159.1">9.063378</text>
<text x="358.3" y="158.8">1/4-20 UNC - 2B ↧ .50</text>
<text x="8.9" y="211.1">C</text>
<text x="852.2" y="211.1">C</text>
<text x="26.3" y="230.7">2.20613</text>
<text x="177" y="247.3">.947528</text>
<text x="168.8" y="262.3">2.921377</text>
<text x="26.3" y="271.1">4.16236</text>
<text x="60.9" y="290.3">.49213</text>
<text x="150.1" y="291.3">1/4-20 UNC - 2B</text>
<text x="44.9" y="296.5">.37417</text>
<text x="149.9" y="303.8">1/4-20 UNC - 2B</text>
<text x="9" y="350.8">B</text>
<text x="852.2" y="350.8">B</text>
<text x="94.3" y="369.9">.19701</text>
<text x="128.1" y="383.9">.19701</text>
<text x="8.9" y="490.5">A</text>
<text x="852.2" y="490.5">A</text>
<text x="742.8" y="532">1 / 2</text>
<text x="812.4" y="532.6">1</text>
<text x="823" y="532.6">1</text>
<text x="52.8" y="537.5">8</text>
<text x="160.8" y="537.5">7</text>
<text x="268.7" y="537.5">6</text>
<text x="376.7" y="537.5">5</text>
<text x="484.6" y="537.5">4</text>
<text x="592.6" y="537.5">3</text>
<text x="700.5" y="537.5">2</text>
<text x="808.5" y="537.5">1</text>
</g>
<g font-size="3.9">
<text x="153.5" y="314">⌀.11909</text>
<text x="59.4" y="321.2">⌀.07972</text>
<text x="143.6" y="324.9">⌀.25 THRU</text>
<text x="143.6" y="330.3">⌴ ⌀.40 ↧ .30</text>
</g>
<g font-size="3.5">
<text x="654.8" y="473.2">DRAWN</text>
<text x="654.8" y="482.8">CHECKED</text>
<text x="724.7" y="488.9">TITLE</text>
<text x="654.8" y="492.3">QA</text>
<text x="654.8" y="501.8">MFG</text>
<text x="654.8" y="511.4">APPROVED</text>
<text x="726.7" y="517.7">SIZE</text>
<text x="762.8" y="517.7">DWG NO</text>
<text x="841.4" y="517.7">REV</text>
<text x="724.7" y="530.4">SCALE</text>
<text x="800.9" y="532.6">SHEET</text>
<text x="817.4" y="532.6">OF</text>
</g>
</svg>
